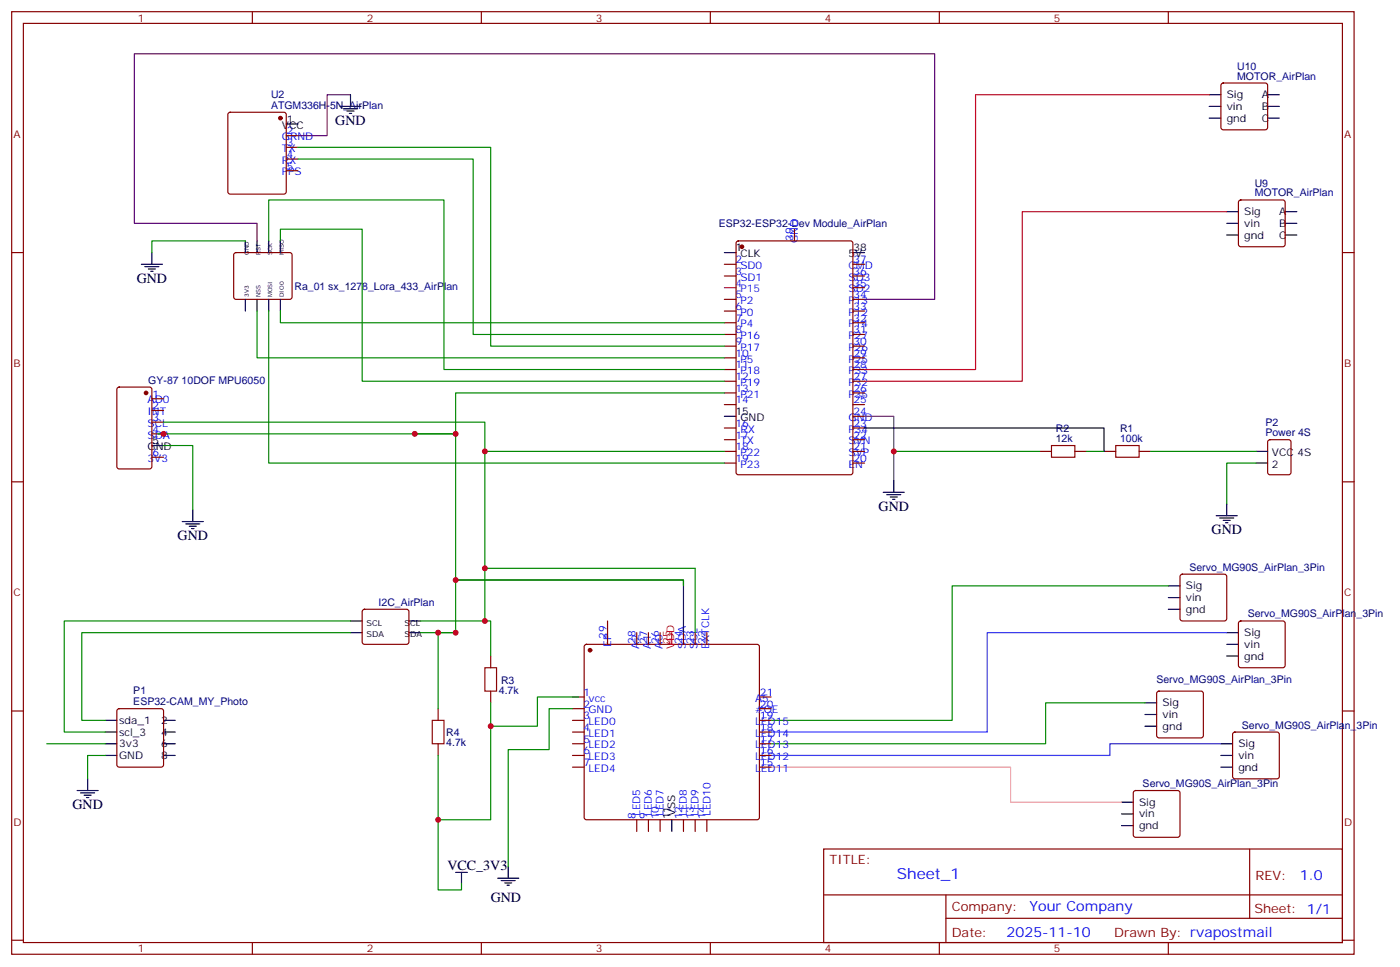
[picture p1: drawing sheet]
<svg xmlns="http://www.w3.org/2000/svg" width="423mm" height="292mm" viewBox="0 0 423 292" stroke-linecap="round" stroke-linejoin="round" font-family="sans-serif">
<g fill="none" stroke="#870000" stroke-width=".35">
<path d="M3.5 3.5h405.4v284.4h-405.4zM7.1 7.1h398.2v277.2h-398.2zM76.2 3.5v3.6M145.3 3.5v3.6M214.5 3.5v3.6M283.6 3.5v3.6M352.8 3.5v3.6M69 34.1l.5-.2h16.2l.5 .2 .2 .5v23.3l-.2 .5-.5 .2h-16.2l-.5-.3-.2-.4v-23.3zM368.9 25.3l.5-.3h12.7l.5 .3 .2 .5v12.7l-.3 .5-.4 .2h-12.7l-.5-.3-.2-.4v-12.7zM86.4 51.5h3.6M86.4 48h3.6M86.4 44.4h3.6"/>
<path d="M86.4 40.9h3.6M3.5 76.2h3.6M70.8 76.4l.5-.2h16.2l.5 .2 .2 .5v12.7l-.2 .5-.5 .2h-16.2l-.5-.2-.2-.5v-12.7zM218.7 79.7h3.5M222.5 72.9l.5-.2h33.8l.7 .4v69.4l-.4 .7h-34.1l-.7-.4-.1-69.4zM239.9 69.1v3.6M257.5 79.7h3.6M374.2 60.5l.4-.2h12.7l.5 .2 .3 .5v12.7l-.3 .5-.5 .2h-12.7l-.4-.2-.3-.5v-12.7zM405.3 76.2h3.6M218.7 83.3h3.5M218.7 90.3h3.5M218.7 93.8h3.5"/>
<path d="M218.7 97.4h3.5M257.5 83.3h3.6M257.5 86.8h3.6M257.5 90.3h3.6M257.5 93.8h3.6M257.5 97.4h3.6M35.5 117l.5-.2h9.2l.6 .4 .1 23.6-.5 .6-9.4 .1-.7-.5v-23.5zM218.7 100.9h3.5M218.7 104.4h3.5M218.7 107.9h3.5M218.7 111.5h3.5M218.7 115h3.5"/>
<path d="M218.7 118.5h3.5M257.5 100.9h3.6M257.5 104.4h3.6M257.5 107.9h3.6M257.5 111.5h3.6M257.5 115h3.6M257.5 118.5h3.6M45.9 137.9h3.5M45.9 130.9h3.5M45.9 127.4h3.5M45.9 123.8h3.5M45.9 120.3h3.5"/>
<path d="M218.7 122.1h3.5M218.7 129.1h3.5M218.7 132.6h3.5M218.7 136.2h3.5M218.7 139.7h3.5M257.5 122.1h3.6M257.5 125.6h3.6M257.5 129.1h3.6M257.5 132.6h3.6M257.5 136.2h3.6M257.5 139.7h3.6M314 136.2h3.5"/>
<path d="M324.6 136.2h3.5M333.4 136.2h3.5M344 136.2h3.5M383 132.9l.5-.3h5.6l.7 .5v9.4l-.4 .7h-5.9l-.7-.4v-9.4zM3.5 145.3h3.6M405.3 145.3h3.6M356.5 173.4l.5-.2h12.7l.5 .2 .2 .5v12.7l-.2 .5-.5 .2h-12.7l-.5-.2-.2-.5v-12.7zM109.6 184l.5-.2h12.7l.5 .2 .2 .5-.1 9.4-.6 .5-13-.1-.4-.6v-9.2zM148.2 197.9v3.5M176.6 194.6l.5-.2h51.5l.5 .2 .2 .5v51.5l-.2 .5-.5 .2h-51.5l-.5-.2-.2-.5v-51.5zM183.4 187.3v7.1M192.3 190.9v3.5"/>
<path d="M195.8 190.9v3.5M199.3 190.9v3.5M206.4 190.9v3.5M209.9 190.9v3.5M213.4 190.9v3.5M374.2 187.5l.4-.2h12.7l.5 .2 .3 .5v12.7l-.3 .5-.5 .2h-12.7l-.4-.2-.3-.5v-12.7zM3.5 214.5h3.6M35.5 214l.5-.2h12.7l.5 .2 .2 .5v16.2l-.2 .5-.5 .2h-12.7l-.5-.2-.2-.5v-16.2zM132.3 213.8v3.5M148.2 208.5v3.5M172.9 210.3h3.5M172.9 213.8h3.5"/>
<path d="M172.9 217.3h3.5M229.3 210.3h3.5M229.3 213.8h3.5M229.3 217.3h3.5M349.5 208.7l.5-.2h12.7l.5 .2 .2 .5v12.7l-.3 .5-.4 .2h-12.7l-.5-.2-.3-.5v-12.7zM405.3 214.5h3.6M132.3 224.4v3.5M172.9 220.8h3.5M172.9 224.4h3.5M172.9 227.9h3.5M172.9 231.4h3.5M229.3 220.8h3.5"/>
<path d="M229.3 224.4h3.5M229.3 227.9h3.5M229.3 231.4h3.5M342.4 238.7l.5-.2h12.7l.5 .2 .2 .5v12.7l-.2 .5-.5 .2h-12.7l-.5-.2-.2-.5v-12.7zM372.4 221l.5-.2h12.7l.5 .2 .2 .5v12.7l-.2 .5-.5 .3h-12.7l-.5-.3-.2-.5v-12.7zM192.3 247.3v3.5M195.8 247.3v3.5M199.3 247.3v3.5M206.4 247.3v3.5M209.9 247.3v3.5M213.4 247.3v3.5M248.7 256.1h156.6v28.2h-156.6z"/>
<path d="M377.3 256.1v20.9M248.7 270h156.5M285.6 277h119.6M285.6 270v14.1M3.5 283.6h3.6M76.2 284.3v3.6M145.3 284.3v3.6M214.5 284.3v3.6M283.6 284.3v3.6M352.8 284.3v3.6M405.3 283.6h3.6"/>
</g>
<g fill="none" stroke="#000" stroke-width=".35">
<path d="M86.4 37.4h3.6M102.7 32.1h6.3M103.7 32.8h4.2M104.8 33.5h2.1M105.5 34.2h.7M105.8 28.6v3.5M365.1 35.6h3.6M365.1 32.1h3.6M365.1 28.6h3.6M382.8 35.6h3.5M382.8 32.1h3.5M382.8 28.6h3.5"/>
<path d="M42.7 79.7h6.3M45.9 76.2v3.5M74.1 72.7v3.5M77.6 72.7v3.5M81.1 72.7v3.5M84.7 72.7v3.5M218.7 76.2h3.5M257.5 76.2h3.6M370.4 70.9h3.5M370.4 67.4h3.5M370.4 63.9h3.5M388.1 70.9h3.5"/>
<path d="M388.1 67.4h3.5M388.1 63.9h3.5M43.7 80.4h4.3M44.8 81.1h2.1M45.5 81.8h.7M74.1 90.3v3.5M77.6 90.3v3.5M81.1 90.3v3.5M84.7 90.3v3.5M45.9 134.4h3.5M218.7 125.6h3.5M261.1 129.1h72.3v7.1"/>
<path d="M379.2 136.2h3.6M379.2 139.7h3.6M55 157.3h6.4M56.1 158h4.2M57.1 158.8h2.2M57.9 159.5h.7M58.2 153.8v3.5M266.7 148.5h6.3M267.8 149.2h4.2M268.8 149.9h2.1M269.5 150.6h.7M269.9 145v3.5"/>
<path d="M367.2 155.6h6.4M368.3 156.3h4.2M369.4 157h2.1M370.1 157.7h.7M370.4 152v3.6M137.6 175h68.8v15.9M352.8 176.7h3.5M105.8 190.9h3.6M105.8 187.3h3.6M123.5 190.9h3.5M123.5 187.3h3.5M352.8 183.8h3.5"/>
<path d="M352.8 180.3h3.5M370.4 197.9h3.5M370.4 194.4h3.5M370.4 190.9h3.5M31.7 217.3h3.6M49.4 217.3h3.5M345.7 219.1h3.5M345.7 215.5h3.5M345.7 212h3.5M23.3 238.5h6.3M24.3 239.2h4.3M25.4 239.9h2.1"/>
<path d="M26.5 235v3.5M31.7 227.9h3.6M31.7 224.4h3.6M31.7 220.8h3.6M49.4 227.9h3.5M49.4 224.4h3.5M49.4 220.8h3.5M368.7 231.4h3.5M368.7 227.9h3.5M368.7 224.4h3.5M26.1 240.6h.7M202.8 247.3v3.5"/>
<path d="M338.7 249.1h3.5M338.7 245.5h3.5M338.7 242h3.5M137.6 263.2h3.5M139.3 263.2v3.5M150.3 264.9h6.3M151.3 265.6h4.3M152.4 266.3h2.1M153.1 267.1h.7M153.5 261.4v3.5"/>
</g>
<path d="M218.7 86.8h3.5" fill="none" stroke="#906" stroke-width=".35"/>
<g fill="#870000" stroke="#870000" stroke-width=".35">
<circle cx="224" cy="74.4" r=".53"/>
<circle cx="84.7" cy="35.6" r=".53"/>
<circle cx="44.1" cy="118.5" r=".53"/>
<circle cx="178.2" cy="196.1" r=".53"/>
</g>
<g fill="none" stroke="#008700" stroke-width=".35">
<path d="M90 48h52.9v52.9h75.8M90 44.4h58.2v60h70.5M74.1 72.7h-28.2v3.5M81.1 72.7v-12.4h53v51.2h84.6M84.7 72.7v-3.6h24.7v45.9h109.3M77.6 93.8v14.1h141.1M81.1 93.8v45.9h137.6M84.7 93.8v3.6h134M218.7 118.5h-81.1v72.4h-10.6M47.6 130.9h90M49.4 127.4h97v8.8M49.4 134.4h8.8v19.4"/>
<path d="M218.7 136.2h-72.3v51.1h-19.4M269.9 136.2h44.1M328.1 136.2h5.3M347.5 136.2h31.7M379.2 139.7h-8.8v12.3M137.6 175h68.8v1.7M146.4 171.5h63.5M352.8 176.7h-65.3v40.6h-54.7M105.8 190.9h-81.1v26.4h7M105.8 187.3h-86.4v33.5h12.3M137.6 190.9h-5.3v22.9M146.4 187.3h1.8v10.6"/>
<path d="M148.2 212v35.3h-15.9M172.9 213.8h-7.1v12.3h-12.3v35.3M174.6 210.3h-12.3v8.8h-14.1M345.7 212h-30v12.4h-82.9M14.1 224.4h17.6M31.7 227.9h-5.2v7.1M132.3 227.9v40.6h7v-1.8"/>
</g>
<path d="M105.8 28.6h-7v12.3h-8.8M77.6 72.7v-5.3h-37v-51.2h241.6v74.1h-21.1" fill="none" stroke="#606" stroke-width=".35"/>
<path d="M365.1 28.6h-70.5v82.9h-33.5M370.4 63.9h-61.7v51.1h-47.6" fill="none" stroke="#c03" stroke-width=".35"/>
<path d="M370.4 190.9h-72.3v29.9h-65.3" fill="none" stroke="#33f" stroke-width=".35"/>
<path d="M368.7 224.4h-33.6v3.5h-102.3" fill="none" stroke="#30c" stroke-width=".35"/>
<path d="M232.8 231.4h72.4v10.6h33.5" fill="none" stroke="#f99" stroke-width=".35"/>
<path d="M202.8 190.9v3.5" fill="none" stroke="#f00" stroke-width=".35"/>
<path d="M209.9 171.5v19.4" fill="none" stroke="#090" stroke-width=".35"/>
<path d="M261.1 125.6h8.8v19.4" fill="none" stroke="#636" stroke-width=".35"/>
<path d="M317.5 134.4h7.1v3.5h-7.1zM336.9 134.4h7.1v3.5h-7.1zM130.5 217.3h3.6v7.1h-3.6zM146.4 201.4h3.5v7.1h-3.5z" fill="none" stroke="#a10000" stroke-width=".35"/>
<g fill="#c00">
<circle cx="125.2" cy="130.9" r=".88"/>
<circle cx="137.6" cy="130.9" r=".88"/>
<circle cx="49.4" cy="130.9" r=".88"/>
<circle cx="146.4" cy="136.2" r=".88"/>
<circle cx="269.9" cy="136.2" r=".88"/>
<circle cx="146.4" cy="187.3" r=".88"/>
<circle cx="137.6" cy="190.9" r=".88"/>
<circle cx="132.3" cy="247.3" r=".88"/>
<circle cx="148.2" cy="219.1" r=".88"/>
<circle cx="132.3" cy="190.9" r=".88"/>
<circle cx="137.6" cy="175" r=".88"/>
<circle cx="146.4" cy="171.4" r=".88"/>
</g>
<text font-size="4.6" fill="#00f" x="270.8" y="265.1">Sheet_1</text>
<g font-size="4.2">
<text x="101.2" y="37.7">GND</text>
<text x="41.3" y="85.4">GND</text>
<text x="265.3" y="154.2">GND</text>
<text x="365.8" y="161.2">GND</text>
<text x="53.6" y="163">GND</text>
<text x="21.9" y="244.1">GND</text>
<text x="135.1" y="262.5">VCC_3V3</text>
<text x="148.2" y="272">GND</text>
</g>
<g font-size="4.2" fill="#00f">
<text x="392.5" y="265.4">1.0</text>
<text x="310.9" y="274.9">Your Company</text>
<text x="304" y="282.7">2025-11-10</text>
</g>
<g font-size="3.9" fill="#800">
<text x="250.5" y="260.7">TITLE:</text>
<text x="379.1" y="265.4">REV:</text>
<text x="287.4" y="274.9">Company:</text>
<text x="378.7" y="275.5">Sheet: 1/1</text>
<text x="287.4" y="282.6">Date:</text>
<text x="336.4" y="282.7">Drawn By: rvapostmail</text>
</g>
<g font-size="3.2" fill="#800">
<text x="41.6" y="6.5">1</text>
<text x="110.8" y="6.5">2</text>
<text x="179.9" y="6.5">3</text>
<text x="249.1" y="6.5">4</text>
<text x="318.2" y="6.5">5</text>
<text x="4.1" y="41.6">A</text>
<text x="405.9" y="41.6">A</text>
<text x="4.1" y="110.8">B</text>
<text x="405.9" y="110.8">B</text>
<text x="4.1" y="179.9">C</text>
<text x="405.9" y="179.9">C</text>
<text x="4.1" y="249.1">D</text>
<text x="405.9" y="249.1">D</text>
<text x="41.6" y="287.3">1</text>
<text x="110.8" y="287.3">2</text>
<text x="179.9" y="287.3">3</text>
<text x="249.1" y="287.3">4</text>
<text x="318.2" y="287.3">5</text>
</g>
<g font-size="3.2" fill="#000080">
<text x="373.6" y="24">MOTOR_AirPlan</text>
<text x="373.6" y="21.1">U10</text>
<text x="81.8" y="29.6">U2</text>
<text x="81.8" y="32.8">ATGM336H-5N_AirPlan</text>
<text x="378.9" y="59.3">MOTOR_AirPlan</text>
<text x="378.9" y="56.3">U9</text>
<text x="217.1" y="68.4">ESP32-ESP32-Dev Module_AirPlan</text>
<text x="88.9" y="87.6">Ra_01 sx_1278_Lora_433_AirPlan</text>
<text x="44.8" y="115.7">GY-87 10DOF MPU6050</text>
<text x="318.8" y="130.4">R2</text>
<text x="338.2" y="130.4">R1</text>
<text x="382.1" y="131.6">Power 4S</text>
<text x="382.1" y="128.6">P2</text>
<text x="318.8" y="133.4">12k</text>
<text x="338.2" y="133.4">100k</text>
<text x="359.1" y="172.2">Servo_MG90S_AirPlan_3Pin</text>
<text x="114.3" y="182.7">I2C_AirPlan</text>
<text x="376.8" y="186.3">Servo_MG90S_AirPlan_3Pin</text>
<text x="40.3" y="209.5">P1</text>
<text x="150.6" y="209.3">4.7k</text>
<text x="151.3" y="206.2">R3</text>
<text x="349.2" y="206.1">Servo_MG90S_AirPlan_3Pin</text>
<text x="40.3" y="212.7">ESP32-CAM_MY_Photo</text>
<text x="375" y="219.8">Servo_MG90S_AirPlan_3Pin</text>
<text x="134.8" y="225.1">4.7k</text>
<text x="134.8" y="222.1">R4</text>
<text x="345" y="237.4">Servo_MG90S_AirPlan_3Pin</text>
</g>
<g font-size="3.2">
<text x="370.4" y="29.6">Sig</text>
<text x="381" y="29.6">A</text>
<text x="370.4" y="33.2">vin</text>
<text x="381" y="33.2">B</text>
<text x="85.1" y="38.8">VCC</text>
<text x="86.6" y="37">1</text>
<text x="370.4" y="36.7">gnd</text>
<text x="381" y="36.7">C</text>
<text x="375.7" y="64.9">Sig</text>
<text x="386.3" y="64.9">A</text>
<text x="375.7" y="72">gnd</text>
<text x="375.7" y="68.4">vin</text>
<text x="386.3" y="72">C</text>
<text x="386.3" y="68.4">B</text>
<text x="222.1" y="75.8">1</text>
<text x="223.6" y="77.6">CLK</text>
<text x="256.2" y="77.6">5V</text>
<text x="257.7" y="75.8">38</text>
<text x="222.1" y="125.2">15</text>
<text x="223.6" y="127">GND</text>
<text x="44.6" y="135.8">GND</text>
<text x="46" y="134.1">5</text>
<text x="384.1" y="137.6">VCC 4S</text>
<text x="384.1" y="141.1">2</text>
<text x="358.1" y="177.8">Sig</text>
<text x="358.1" y="184.9">gnd</text>
<text x="358.1" y="181.3">vin</text>
<text x="375.7" y="191.9">Sig</text>
<text x="375.7" y="195.4">vin</text>
<text x="375.7" y="199">gnd</text>
<text x="351" y="213.1">Sig</text>
<text x="36" y="218.4">sda_1</text>
<text x="36" y="221.9">scl_3</text>
<text x="48.7" y="218.4">2</text>
<text x="48.7" y="221.9">4</text>
<text x="351" y="220.1">gnd</text>
<text x="351" y="216.6">vin</text>
<text x="36" y="225.4">3v3</text>
<text x="48.7" y="225.4">6</text>
<text x="373.9" y="225.4">Sig</text>
<text x="36" y="229">GND</text>
<text x="48.7" y="229">8</text>
<text x="373.9" y="232.5">gnd</text>
<text x="373.9" y="229">vin</text>
<text x="344" y="243.1">Sig</text>
<text x="202.5" y="247.1" transform="rotate(-90 202.5 247.1)">11</text>
<text x="203.9" y="246.2" transform="rotate(-90 203.9 246.2)">VSS</text>
<text x="344" y="250.1">gnd</text>
<text x="344" y="246.6">vin</text>
</g>
<g font-size="3.2" fill="#00f">
<text x="86.6" y="40.6">2</text>
<text x="85.1" y="45.9">TX</text>
<text x="85.1" y="42.3">GRND</text>
<text x="86.6" y="47.6">4</text>
<text x="86.6" y="44.1">3</text>
<text x="85.1" y="52.9">PPS</text>
<text x="85.1" y="49.4">RX</text>
<text x="86.6" y="51.2">5</text>
<text x="239.5" y="72.7" transform="rotate(-90 239.5 72.7)">39</text>
<text x="240.9" y="73.4" transform="rotate(-90 240.9 73.4)">GND</text>
<text x="222.1" y="82.9">3</text>
<text x="222.1" y="79.4">2</text>
<text x="223.6" y="81.1">SD0</text>
<text x="256.2" y="81.1">CMD</text>
<text x="257.7" y="79.4">37</text>
<text x="257.7" y="82.9">36</text>
<text x="222.1" y="90">5</text>
<text x="223.6" y="84.7">SD1</text>
<text x="256.2" y="84.7">SD3</text>
<text x="256.2" y="88.2">SD2</text>
<text x="257.7" y="86.4">35</text>
<text x="257.7" y="90">34</text>
<text x="222.1" y="93.5">6</text>
<text x="223.6" y="95.2">P0</text>
<text x="223.6" y="91.7">P2</text>
<text x="256.2" y="91.7">P13</text>
<text x="256.2" y="95.2">P12</text>
<text x="257.7" y="93.5">33</text>
<text x="222.1" y="100.5">8</text>
<text x="222.1" y="97">7</text>
<text x="223.6" y="98.8">P4</text>
<text x="256.2" y="98.8">P14</text>
<text x="257.7" y="97">32</text>
<text x="257.7" y="100.5">31</text>
<text x="222.1" y="107.6">10</text>
<text x="222.1" y="104.1">9</text>
<text x="223.6" y="105.8">P17</text>
<text x="223.6" y="102.3">P16</text>
<text x="256.2" y="102.3">P27</text>
<text x="256.2" y="105.8">P26</text>
<text x="257.7" y="104.1">30</text>
<text x="257.7" y="107.6">29</text>
<text x="222.1" y="111.1">11</text>
<text x="223.6" y="112.9">P18</text>
<text x="223.6" y="109.4">P5</text>
<text x="256.2" y="109.4">P25</text>
<text x="256.2" y="112.9">P33</text>
<text x="257.7" y="111.1">28</text>
<text x="46" y="119.9">1</text>
<text x="222.1" y="118.2">13</text>
<text x="222.1" y="114.7">12</text>
<text x="223.6" y="119.9">P21</text>
<text x="223.6" y="116.4">P19</text>
<text x="256.2" y="116.4">P32</text>
<text x="256.2" y="119.9">P35</text>
<text x="257.7" y="114.7">27</text>
<text x="257.7" y="118.2">26</text>
<text x="44.6" y="125.2">INT</text>
<text x="44.6" y="121.7">AD0</text>
<text x="46" y="123.5">2</text>
<text x="222.1" y="121.7">14</text>
<text x="257.7" y="121.7">25</text>
<text x="257.7" y="125.2">24</text>
<text x="44.6" y="128.8">SCL</text>
<text x="46" y="130.5">4</text>
<text x="46" y="127">3</text>
<text x="222.1" y="128.8">16</text>
<text x="223.6" y="130.5">RX</text>
<text x="256.2" y="127">GND</text>
<text x="256.2" y="130.5">P34</text>
<text x="257.7" y="128.8">23</text>
<text x="44.6" y="132.3">SDA</text>
<text x="46" y="137.6">6</text>
<text x="222.1" y="135.8">18</text>
<text x="222.1" y="132.3">17</text>
<text x="223.6" y="137.6">P22</text>
<text x="223.6" y="134.1">TX</text>
<text x="256.2" y="134.1">SVN</text>
<text x="256.2" y="137.6">SVP</text>
<text x="257.7" y="132.3">22</text>
<text x="257.7" y="135.8">21</text>
<text x="44.6" y="139.3">3V3</text>
<text x="222.1" y="139.3">19</text>
<text x="223.6" y="141.1">P23</text>
<text x="256.2" y="141.1">EN</text>
<text x="257.7" y="139.3">20</text>
<text x="183.1" y="192.6" transform="rotate(-90 183.1 192.6)">29</text>
<text x="184.5" y="195.1" transform="rotate(-90 184.5 195.1)">EP</text>
<text x="191.9" y="194.2" transform="rotate(-90 191.9 194.2)">28</text>
<text x="193" y="195.7" transform="rotate(-90 193 195.7)">A2</text>
<text x="195.4" y="194.2" transform="rotate(-90 195.4 194.2)">27</text>
<text x="196.5" y="195.7" transform="rotate(-90 196.5 195.7)">A1</text>
<text x="199" y="194.2" transform="rotate(-90 199 194.2)">26</text>
<text x="200" y="195.7" transform="rotate(-90 200 195.7)">A0</text>
<text x="206" y="194.2" transform="rotate(-90 206 194.2)">24</text>
<text x="207.1" y="195.7" transform="rotate(-90 207.1 195.7)">SDA</text>
<text x="209.5" y="194.2" transform="rotate(-90 209.5 194.2)">23</text>
<text x="210.6" y="195.7" transform="rotate(-90 210.6 195.7)">SCL</text>
<text x="213.1" y="194.2" transform="rotate(-90 213.1 194.2)">22</text>
<text x="214.1" y="195.7" transform="rotate(-90 214.1 195.7)">EXTCLK</text>
<text x="176.2" y="209.9">1</text>
<text x="229.5" y="209.9">21</text>
<text x="176.2" y="213.4">2</text>
<text x="177.7" y="211.7">vcc</text>
<text x="177.7" y="215.2">GND</text>
<text x="228" y="215.2">#OE</text>
<text x="228" y="211.7">A5</text>
<text x="229.5" y="213.4">20</text>
<text x="176.2" y="217">3</text>
<text x="176.2" y="220.5">4</text>
<text x="177.7" y="218.7">LED0</text>
<text x="228" y="218.7">LED15</text>
<text x="229.5" y="220.5">18</text>
<text x="229.5" y="217">19</text>
<text x="176.2" y="224">5</text>
<text x="176.2" y="227.5">6</text>
<text x="177.7" y="222.3">LED1</text>
<text x="177.7" y="225.8">LED2</text>
<text x="228" y="225.8">LED13</text>
<text x="228" y="222.3">LED14</text>
<text x="229.5" y="227.5">16</text>
<text x="229.5" y="224">17</text>
<text x="176.2" y="231.1">7</text>
<text x="177.7" y="229.3">LED3</text>
<text x="177.7" y="232.8">LED4</text>
<text x="228" y="232.8">LED11</text>
<text x="228" y="229.3">LED12</text>
<text x="229.5" y="231.1">15</text>
<text x="191.9" y="247.1" transform="rotate(-90 191.9 247.1)">8</text>
<text x="193.3" y="246.2" transform="rotate(-90 193.3 246.2)">LED5</text>
<text x="195.4" y="247.1" transform="rotate(-90 195.4 247.1)">9</text>
<text x="196.8" y="246.2" transform="rotate(-90 196.8 246.2)">LED6</text>
<text x="199" y="247.1" transform="rotate(-90 199 247.1)">10</text>
<text x="200.4" y="246.2" transform="rotate(-90 200.4 246.2)">LED7</text>
<text x="206" y="247.1" transform="rotate(-90 206 247.1)">12</text>
<text x="207.4" y="246.2" transform="rotate(-90 207.4 246.2)">LED8</text>
<text x="209.5" y="247.1" transform="rotate(-90 209.5 247.1)">13</text>
<text x="211" y="246.2" transform="rotate(-90 211 246.2)">LED9</text>
<text x="213.1" y="247.1" transform="rotate(-90 213.1 247.1)">14</text>
<text x="214.5" y="246.2" transform="rotate(-90 214.5 246.2)">LED10</text>
</g>
<g font-size="3.2" fill="#03f">
<text x="222.1" y="86.4">4</text>
<text x="223.6" y="88.2">P15</text>
</g>
<g font-size="3.2" fill="#f00">
<text x="202.5" y="194.2" transform="rotate(-90 202.5 194.2)">25</text>
<text x="203.6" y="195.7" transform="rotate(-90 203.6 195.7)">VDD</text>
</g>
<g font-size="2.5">
<text x="110.7" y="188.7">SCL</text>
<text x="122.2" y="188.7">SCL</text>
<text x="110.7" y="192.3">SDA</text>
<text x="122.2" y="192.3">SDA</text>
</g>
<g font-size="1.8">
<text x="75.1" y="76.9" transform="rotate(-90 75.1 76.9)">GND</text>
<text x="78.7" y="76.9" transform="rotate(-90 78.7 76.9)">RST</text>
<text x="82.2" y="76.9" transform="rotate(-90 82.2 76.9)">SCK</text>
<text x="85.7" y="76.9" transform="rotate(-90 85.7 76.9)">MISO</text>
<text x="75.1" y="89.6" transform="rotate(-90 75.1 89.6)">3V3</text>
<text x="78.7" y="89.6" transform="rotate(-90 78.7 89.6)">NSS</text>
<text x="82.2" y="89.6" transform="rotate(-90 82.2 89.6)">MOSI</text>
<text x="85.7" y="89.6" transform="rotate(-90 85.7 89.6)">DIO0</text>
</g>
</svg>
